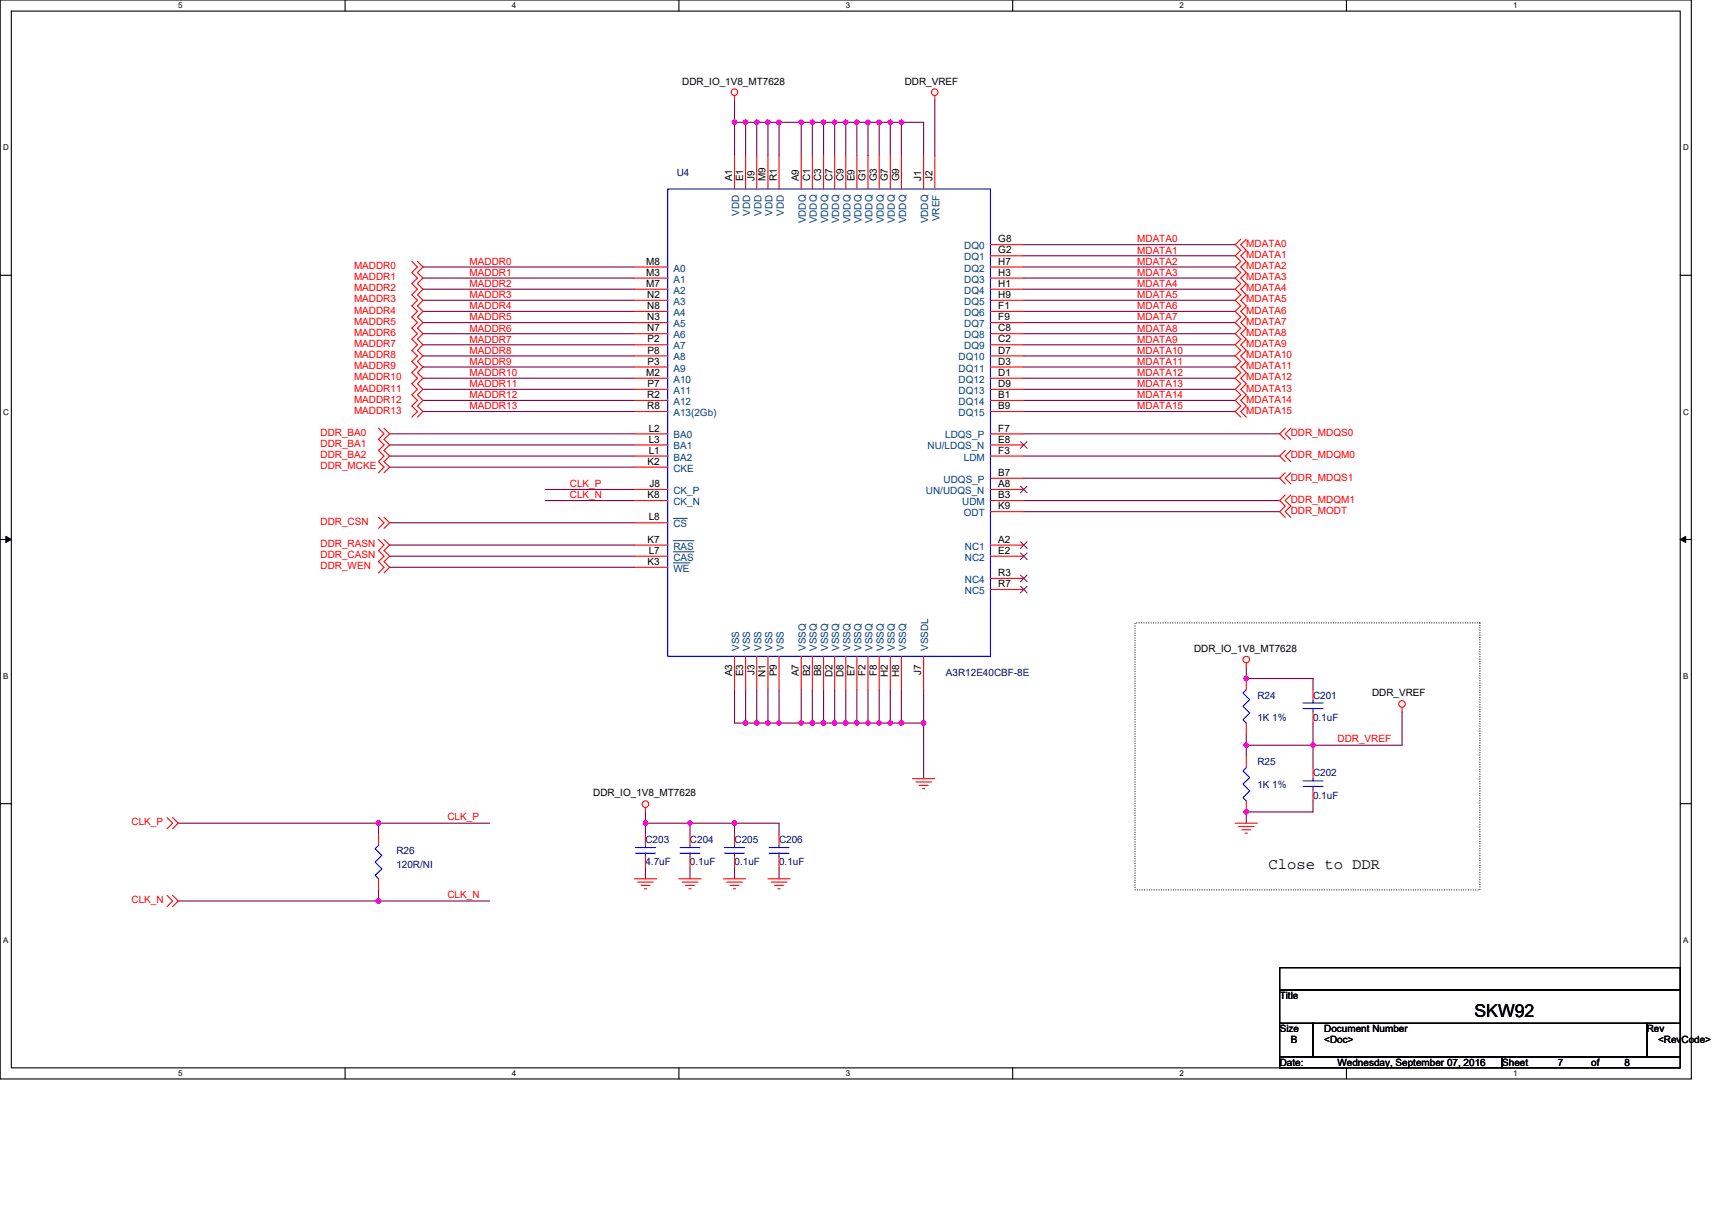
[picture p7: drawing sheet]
<svg xmlns="http://www.w3.org/2000/svg" width="297mm" height="210mm" viewBox="0 0 297 210" stroke-linecap="round" stroke-linejoin="round" font-family="sans-serif">
<path d="M0 0h293.5v187.2h-293.5zM2 1.9h289.5v183.4h-289.5z" fill="none" stroke="#000" stroke-width=".19"/>
<g fill="#fff">
<path d="M30.9 .2h.8v1.6h-.8z"/>
<path d="M30.9 185.5h.8v1.6h-.8z"/>
</g>
<path d="M59.9 0v1.9M59.9 185.3v1.9" fill="none" stroke="#000" stroke-width=".19"/>
<g fill="#fff">
<path d="M88.8 .2h.8v1.6h-.8z"/>
<path d="M88.8 185.5h.8v1.6h-.8z"/>
</g>
<path d="M117.8 0v1.9M117.8 185.3v1.9" fill="none" stroke="#000" stroke-width=".19"/>
<g fill="#fff">
<path d="M146.7 .2h.8v1.6h-.8z"/>
<path d="M146.7 185.5h.8v1.6h-.8z"/>
</g>
<path d="M175.7 0v1.9M175.7 185.3v1.9" fill="none" stroke="#000" stroke-width=".19"/>
<g fill="#fff">
<path d="M204.7 .2h.7v1.6h-.7z"/>
<path d="M204.7 185.5h.7v1.6h-.7z"/>
</g>
<path d="M233.6 0v1.9M233.6 185.3v1.9" fill="none" stroke="#000" stroke-width=".19"/>
<g fill="#fff">
<path d="M262.6 .2h.7v1.6h-.7z"/>
<path d="M262.6 185.5h.7v1.6h-.7z"/>
<path d="M.5 24.8h1v1.6h-1z"/>
<path d="M292 24.8h1v1.6h-1z"/>
<path d="M.5 70.7h1v1.5h-1z"/>
<path d="M292 70.7h1v1.5h-1z"/>
</g>
<path d="M0 47.8h2M291.5 47.8h2" fill="none" stroke="#000" stroke-width=".19"/>
<g fill="#fff">
<path d="M.5 116.5h.9v1.6h-.9z"/>
<path d="M292 116.5h.9v1.6h-.9z"/>
</g>
<path d="M0 93.6h2M291.5 93.6h2" fill="none" stroke="#000" stroke-width=".19"/>
<path d="M1 93.1l1 .5-1 .5zM291.5 93.6l1-.5v1z" fill="#000" stroke="#000" stroke-width=".17"/>
<g fill="#fff">
<path d="M.5 162.4h.9v1.5h-.9z"/>
<path d="M292 162.4h.9v1.5h-.9z"/>
</g>
<path d="M0 139.5h2M291.5 139.5h2M222 167.9h69.5v3.9h-69.5zM222 171.8h69.5v5.8h-69.5zM222 177.6h5.8v5.8h-5.8zM227.8 177.6h57.9v5.8h-57.9zM285.7 177.6h5.8v5.8h-5.8zM222 183.4h38.6v1.9h-38.6zM260.6 183.4h30.9v1.9h-30.9z" fill="none" stroke="#000" stroke-width=".19"/>
<path d="M196.9 108.1h59.9v46.3h-59.9z" fill="none" stroke="#000" stroke-width=".19" stroke-dasharray="0 .4"/>
<g fill="none" stroke="#800040" stroke-width=".19">
<path d="M127.4 17.4v3.8M162.2 17.4v9.6M127.4 21.2v5.8M127.4 21.2h2M129.4 21.2h1.9M129.4 21.2v5.8M131.3 21.2h1.9M131.3 21.2v5.8M133.2 21.2h2M133.2 21.2v5.8M135.2 21.2v5.8M135.2 21.2h3.8"/>
<path d="M139 21.2h1.9M139 21.2v5.8M140.9 21.2h2M140.9 21.2v5.8M142.9 21.2h1.9M142.9 21.2v5.8M144.8 21.2h1.9v5.8M144.8 21.2v5.8M146.7 21.2h2v5.8M148.7 21.2h1.9v5.8M150.6 21.2h1.9v5.8M152.5 21.2h2v5.8"/>
<path d="M154.5 21.2h1.9v5.8M156.4 21.2h3.8v5.8M73.4 46.3h36.7M73.4 48.3h36.7M73.4 50.2h36.7M73.4 52.1h36.7M73.4 54h36.7M73.4 56h36.7M73.4 57.9h36.7M73.4 59.8h36.7M177.6 42.5h36.7M177.6 44.4h36.7"/>
<path d="M177.6 46.3h36.7M177.6 48.3h36.7M177.6 50.2h36.7M177.6 52.1h36.7M177.6 54h36.7M177.6 56h36.7M177.6 57.9h36.7M177.6 59.8h36.7M67.6 79.1h42.5M67.6 77.2h42.5M67.6 75.3h42.5M73.4 61.8h36.7"/>
<path d="M73.4 63.7h36.7M73.4 65.6h36.7M73.4 67.6h36.7M73.4 69.5h36.7M73.4 71.4h36.7M177.6 61.8h36.7M177.6 63.7h36.7M177.6 65.6h36.7M177.6 67.6h36.7M177.6 69.5h36.7M177.6 71.4h36.7M177.6 75.3h44.4"/>
<path d="M177.6 79.1h44.4M67.6 98.4h42.5M67.6 96.5h42.5M67.6 94.6h42.5M67.6 90.7h42.5M67.6 81.1h42.5M94.6 86.9h15.5M94.6 84.9h15.5M177.6 83h44.4M177.6 86.9h44.4M177.6 88.8h44.4M127.4 119.7v5.8h2"/>
<path d="M129.4 119.7v5.8M131.3 119.7v5.8M133.2 119.7v5.8M135.2 119.7v5.8M139 119.7v5.8M140.9 119.7v5.8M142.9 119.7v5.8M144.8 119.7v5.8M146.7 119.7v5.8M148.7 119.7v5.8M150.6 119.7v5.8M152.5 119.7v5.8"/>
<path d="M154.5 119.7v5.8M156.4 119.7v5.8M160.2 119.7v5.8M216.2 115.8v2h11.6v1.9M129.4 125.5h1.9M131.3 125.5h1.9M133.2 125.5h2M135.2 125.5h3.8M139 125.5h1.9M140.9 125.5h2M142.9 125.5h1.9M144.8 125.5h1.9"/>
<path d="M146.7 125.5h2M148.7 125.5h1.9M150.6 125.5h1.9M152.5 125.5h2M154.5 125.5h1.9M156.4 125.5h3.8M160.2 125.5v9.6M216.2 129.3v2M216.2 127.4v1.9M216.2 129.3h11.6M227.8 139v1.9h-11.6v2M227.8 129.3v3.9"/>
<path d="M227.8 125.5v3.8M243.3 123.5v5.8h-15.5M30.9 142.9h34.8M30.9 156.4h34.8M65.7 142.9v1.9M65.7 154.4v2M65.7 142.9h19.3M65.7 156.4h19.3M112 142.9h7.7M112 150.6v1.9M112 142.9v1.9M112 140.9v2"/>
<path d="M119.7 142.9h7.7M119.7 150.6v1.9M119.7 142.9v1.9M127.4 150.6v1.9M127.4 142.9v1.9M127.4 142.9h7.8v1.9M135.2 150.6v1.9"/>
</g>
<g fill="#f0f" stroke="#f0f" stroke-width=".19">
<circle cx="160.3" cy="125.5" r=".38"/>
<circle cx="129.4" cy="125.5" r=".38"/>
<circle cx="131.3" cy="125.5" r=".38"/>
<circle cx="133.2" cy="125.5" r=".38"/>
<circle cx="135.2" cy="125.5" r=".38"/>
<circle cx="139" cy="125.5" r=".38"/>
<circle cx="140.9" cy="125.5" r=".38"/>
<circle cx="142.9" cy="125.5" r=".38"/>
<circle cx="144.8" cy="125.5" r=".38"/>
<circle cx="146.7" cy="125.5" r=".38"/>
<circle cx="148.7" cy="125.5" r=".38"/>
<circle cx="150.6" cy="125.5" r=".38"/>
<circle cx="154.5" cy="125.5" r=".38"/>
<circle cx="156.4" cy="125.5" r=".38"/>
<circle cx="65.7" cy="142.8" r=".38"/>
<circle cx="65.7" cy="156.3" r=".38"/>
<circle cx="152.5" cy="125.5" r=".38"/>
<circle cx="127.4" cy="142.8" r=".38"/>
<circle cx="112" cy="142.8" r=".38"/>
<circle cx="119.7" cy="142.8" r=".38"/>
<circle cx="216.2" cy="140.9" r=".38"/>
<circle cx="227.8" cy="129.3" r=".38"/>
<circle cx="216.2" cy="117.7" r=".38"/>
<circle cx="216.2" cy="129.3" r=".38"/>
<circle cx="156.4" cy="21.2" r=".38"/>
<circle cx="154.5" cy="21.2" r=".38"/>
<circle cx="152.5" cy="21.2" r=".38"/>
<circle cx="150.6" cy="21.2" r=".38"/>
<circle cx="148.7" cy="21.2" r=".38"/>
<circle cx="146.7" cy="21.2" r=".38"/>
<circle cx="144.8" cy="21.2" r=".38"/>
<circle cx="142.9" cy="21.2" r=".38"/>
<circle cx="140.9" cy="21.2" r=".38"/>
<circle cx="139" cy="21.2" r=".38"/>
<circle cx="135.2" cy="21.2" r=".38"/>
<circle cx="133.2" cy="21.2" r=".38"/>
<circle cx="131.3" cy="21.2" r=".38"/>
<circle cx="129.4" cy="21.2" r=".38"/>
<circle cx="127.4" cy="21.2" r=".38"/>
</g>
<g fill="none" stroke="#f00" stroke-width=".19">
<path d="M127.4 16.6v.8M162.2 16.6v.8M127.4 27v5.8M129.4 27v5.8M131.3 27v5.8M133.2 27v5.8M135.2 27v5.8M139 27v5.8M140.9 27v5.8M142.9 27v5.8M144.8 27v5.8M146.7 27v5.8"/>
<path d="M148.7 27v5.8M150.6 27v5.8M152.5 27v5.8M154.5 27v5.8M156.4 27v5.8M160.2 27v5.8M162.2 27v5.8M71.5 45.4l.9 .9-.9 1 .9 1-.9 .9 .9 1-.9 1 .9 .9-.9 1 .9 .9-.9 1 .9 1-.9 .9 .9 1-.9 1 .9 .9-.9 1 .9 1-.9 .9 .9 1-.9 1 .9 .9-.9 1 .9 1-.9 .9 .9 1-.9 1 .9 .9-.9 1M72.4 45.4l1 .9-1 1 1 1-1 .9 1 1-1 1 1 .9-1 1 1 .9-1 1 1 1-1 .9 1 1-1 1 1 .9-1 1 1 1-1 .9 1 1-1 1 1 .9-1 1 1 1-1 .9 1 1-1 1 1 .9-1 1M110.1 46.3h5.8M110.1 48.3h5.8M110.1 50.2h5.8"/>
<path d="M110.1 52.1h5.8M110.1 54h5.8M110.1 56h5.8M110.1 57.9h5.8M110.1 59.8h5.8M171.8 42.5h5.8M171.8 44.4h5.8M171.8 46.3h5.8M171.8 48.3h5.8M171.8 50.2h5.8M171.8 52.1h5.8M171.8 54h5.8"/>
<path d="M171.8 56h5.8M171.8 57.9h5.8M171.8 59.8h5.8M215.3 41.5l-1 1 1 .9-1 1 1 1-1 .9 1 1-1 1 1 .9-1 1 1 1-1 .9 1 1-1 .9 1 1-1 1 1 .9-1 1 1 1-1 .9 1 1-1 1 1 .9-1 1 1 1-1 .9 1 1-1 1 1 .9-1 1 1 1-1 .9 1 1M216.2 41.5l-.9 1 .9 .9-.9 1 .9 1-.9 .9 .9 1-.9 1 .9 .9-.9 1 .9 1-.9 .9 .9 1-.9 .9 .9 1-.9 1 .9 .9-.9 1 .9 1-.9 .9 .9 1-.9 1 .9 .9-.9 1 .9 1-.9 .9 .9 1-.9 1 .9 .9-.9 1 .9 1-.9 .9 .9 1M65.7 74.3l.9 1-.9 .9 .9 1-.9 1 .9 .9-.9 1 .9 1-.9 .9M66.6 74.3l1 1-1 .9 1 1-1 1 1 .9-1 1 1 1-1 .9M110.1 61.8h5.8M110.1 63.7h5.8M110.1 65.6h5.8M110.1 67.6h5.8M110.1 69.5h5.8"/>
<path d="M110.1 71.4h5.8M110.1 75.3h5.8M110.1 77.2h5.8M110.1 79.1h5.8M171.8 61.8h5.8M171.8 63.7h5.8M171.8 65.6h5.8M171.8 67.6h5.8M171.8 69.5h5.8M171.8 71.4h5.8M171.8 75.3h5.8M171.8 77.2h5.8"/>
<path d="M171.8 79.1h5.8M223 74.3l-1 1 1 .9M223 78.2l-1 .9 1 1M224 74.3l-1 1 1 .9M224 78.2l-1 .9 1 1M65.7 93.6l.9 1-.9 .9 .9 1-.9 1 .9 .9-.9 1M65.7 89.8l.9 .9-.9 1M66.6 93.6l1 1-1 .9 1 1-1 1 1 .9-1 1M66.6 89.8l1 .9-1 1M110.1 81.1h5.8M110.1 84.9h5.8M110.1 86.9h5.8"/>
<path d="M110.1 90.7h5.8M110.1 94.6h5.8M110.1 96.5h5.8M110.1 98.4h5.8M171.8 83h5.8M171.8 84.9h5.8M171.8 86.9h5.8M171.8 88.8h5.8M171.8 94.6h5.8M171.8 96.5h5.8M223 82l-1 1 1 1M223 85.9l-1 1 1 .9-1 1 1 1"/>
<path d="M224 82l-1 1 1 1M224 85.9l-1 1 1 .9-1 1 1 1M127.4 113.9v5.8M129.4 113.9v5.8M131.3 113.9v5.8M133.2 113.9v5.8M135.2 113.9v5.8M139 113.9v5.8M140.9 113.9v5.8M142.9 113.9v5.8M144.8 113.9v5.8M146.7 113.9v5.8"/>
<path d="M148.7 113.9v5.8M150.6 113.9v5.8M152.5 113.9v5.8M154.5 113.9v5.8M156.4 113.9v5.8M160.2 113.9v5.8M171.8 100.4h5.8M171.8 102.3h5.8M216.2 115v.8M216.2 117.8v1.9M227.8 119.7v1.9M158.3 135.1h3.9"/>
<path d="M158.9 135.7h2.7M159.5 136.3h1.5M160.1 136.9h.4M216.2 125.5v1.9M216.2 139v1.9M216.2 131.3v1.9M227.8 133.2v1.9M227.8 137.1v1.9M227.8 123.5v2M243.3 122.8v.7M29 141.9l.9 1-.9 .9M29 155.4l.9 1-.9 .9"/>
<path d="M29.9 141.9l1 1-1 .9M29.9 155.4l1 1-1 .9M65.7 152.5v1.9M65.7 144.8v1.9M110.1 152.5h3.8M110.7 153.1h2.6M111.2 153.6h1.6M111.8 154.2h.4M112 140.1v.8M112 144.8v1.9M112 148.6v2M117.8 152.5h3.8"/>
<path d="M118.4 153.1h2.7M119 153.6h1.5M119.5 154.2h.4M119.7 144.8v1.9M119.7 148.6v2M125.5 152.5h3.9M126.1 153.1h2.7M126.7 153.6h1.5M127.3 154.2h.3M127.4 144.8v1.9M127.4 148.6v2M133.2 152.5h3.9"/>
<path d="M133.8 153.1h2.7M134.4 153.6h1.5M135 154.2h.4M135.2 144.8v1.9M135.2 148.6v2M214.3 142.9h3.9M214.9 143.4h2.7M215.5 144h1.5M216 144.6h.4"/>
<circle cx="127.4" cy="16" r=".57"/>
<circle cx="162.2" cy="16" r=".57"/>
<circle cx="216.2" cy="114.5" r=".57"/>
<circle cx="112" cy="139.5" r=".57"/>
<circle cx="243.2" cy="122.2" r=".57"/>
</g>
<g fill="none" stroke="#00f" stroke-width=".19">
<path d="M115.9 32.8h55.9v81.1h-55.9zM216.2 119.7l-.5 .6 1.1 1.1-1.1 1.2 1.1 1.1-1.1 1.2 .5 .6M216.2 133.2l-.5 .6 1.1 1.1-1.1 1.2 1.1 1.1-1.1 1.2 .5 .6M226.1 136.5h3.4M226.1 135.5h3.4M226.1 123h3.4M226.1 122h3.4M227.8 135.1v.4M227.8 136.5v.6M227.8 121.6v.4M227.8 123v.5M65.7 146.7l-.6 .6 1.1 1.1-1.1 1.2 1.1 1.2-1.1 1.1 .6 .6"/>
<path d="M110.3 148.1h3.4M110.3 147.1h3.4M112 146.7v.4M112 148.1v.5M118 148.1h3.5M118 147.1h3.5M119.7 146.7v.4M119.7 148.1v.5M125.7 148.1h3.5M125.7 147.1h3.5M127.4 146.7v.4M127.4 148.1v.5"/>
<path d="M133.4 148.1h3.5M133.4 147.1h3.5M135.2 146.7v.4M135.2 148.1v.5"/>
</g>
<path d="M177.1 76.6l1.1 1.2M178.2 76.6l-1.2 1.2M177.1 84.4l1.1 1.1M177.1 94l1.1 1.2M177.1 95.9l1.1 1.2M177.1 99.8l1.1 1.2M178.2 84.4l-1.2 1.1M178.2 94l-1.2 1.2M178.2 95.9l-1.2 1.2M178.2 99.8l-1.2 1.2M177.1 101.7l1.1 1.2M178.2 101.7l-1.2 1.2" fill="none" stroke="#804000" stroke-width=".17"/>
<path d="M116.8 90h2.4M116.8 93.8h3.6M116.8 95.8h3.6M116.8 97.7h2.9" fill="none" stroke="#004080" stroke-width=".17"/>
<text font-size="3.1" x="255.8" y="176.5">SKW92</text>
<text font-size="2.7" x="220.1" y="150.8">Close to DDR</text>
<g font-size="1.7">
<text x="118.4" y="14.7">DDR_IO_1V8_MT7628</text>
<text x="157" y="14.7">DDR_VREF</text>
<text x="127" y="31.5" transform="rotate(-90 127 31.5)">A1</text>
<text x="129" y="31.5" transform="rotate(-90 129 31.5)">E1</text>
<text x="130.9" y="31.5" transform="rotate(-90 130.9 31.5)">J9</text>
<text x="132.8" y="31.5" transform="rotate(-90 132.8 31.5)">M9</text>
<text x="134.8" y="31.5" transform="rotate(-90 134.8 31.5)">R1</text>
<text x="138.6" y="31.5" transform="rotate(-90 138.6 31.5)">A9</text>
<text x="140.5" y="31.5" transform="rotate(-90 140.5 31.5)">C1</text>
<text x="142.5" y="31.5" transform="rotate(-90 142.5 31.5)">C3</text>
<text x="144.4" y="31.5" transform="rotate(-90 144.4 31.5)">C7</text>
<text x="146.3" y="31.5" transform="rotate(-90 146.3 31.5)">C9</text>
<text x="148.3" y="31.5" transform="rotate(-90 148.3 31.5)">E9</text>
<text x="150.2" y="31.5" transform="rotate(-90 150.2 31.5)">G1</text>
<text x="152.1" y="31.5" transform="rotate(-90 152.1 31.5)">G3</text>
<text x="154.1" y="31.5" transform="rotate(-90 154.1 31.5)">G7</text>
<text x="156" y="31.5" transform="rotate(-90 156 31.5)">G9</text>
<text x="159.8" y="31.5" transform="rotate(-90 159.8 31.5)">J1</text>
<text x="161.8" y="31.5" transform="rotate(-90 161.8 31.5)">J2</text>
<text x="112.1" y="45.9">M8</text>
<text x="112.1" y="47.9">M3</text>
<text x="173.2" y="42.1">G8</text>
<text x="173.2" y="44">G2</text>
<text x="173.2" y="45.9">H7</text>
<text x="173.2" y="47.9">H3</text>
<text x="112.1" y="49.8">M7</text>
<text x="112.3" y="51.7">N2</text>
<text x="112.3" y="53.6">N8</text>
<text x="173.2" y="49.8">H1</text>
<text x="173.2" y="51.7">H9</text>
<text x="173.2" y="53.6">F1</text>
<text x="112.3" y="55.6">N3</text>
<text x="112.3" y="57.5">N7</text>
<text x="112.4" y="59.4">P2</text>
<text x="173.2" y="55.6">F9</text>
<text x="173.2" y="57.5">C8</text>
<text x="173.2" y="59.4">C2</text>
<text x="112.1" y="65.2">M2</text>
<text x="112.4" y="61.4">P8</text>
<text x="112.4" y="63.3">P3</text>
<text x="173.2" y="61.4">D7</text>
<text x="173.2" y="63.3">D3</text>
<text x="173.2" y="65.2">D1</text>
<text x="112.3" y="69.1">R2</text>
<text x="112.3" y="71">R8</text>
<text x="112.4" y="67.2">P7</text>
<text x="173.2" y="67.2">D9</text>
<text x="173.2" y="69.1">B1</text>
<text x="173.2" y="71">B9</text>
<text x="112.6" y="74.9">L2</text>
<text x="112.6" y="76.8">L3</text>
<text x="173.2" y="74.9">F7</text>
<text x="173.2" y="76.8">E8</text>
<text x="112.4" y="80.7">K2</text>
<text x="112.6" y="78.7">L1</text>
<text x="173.2" y="82.6">B7</text>
<text x="173.2" y="78.7">F3</text>
<text x="112.4" y="86.5">K8</text>
<text x="112.7" y="84.5">J8</text>
<text x="173.2" y="88.4">K9</text>
<text x="173.2" y="86.5">B3</text>
<text x="173.2" y="84.5">A8</text>
<text x="112.4" y="94.2">K7</text>
<text x="112.6" y="90.3">L8</text>
<text x="173.2" y="94.2">A2</text>
<text x="112.4" y="98">K3</text>
<text x="112.6" y="96.1">L7</text>
<text x="173.2" y="96.1">E2</text>
<text x="173.2" y="100">R3</text>
<text x="173.2" y="101.9">R7</text>
<text x="207.2" y="113.1">DDR_IO_1V8_MT7628</text>
<text x="127" y="117.3" transform="rotate(-90 127 117.3)">A3</text>
<text x="129" y="117.3" transform="rotate(-90 129 117.3)">E3</text>
<text x="130.9" y="117.1" transform="rotate(-90 130.9 117.1)">J3</text>
<text x="132.8" y="117.5" transform="rotate(-90 132.8 117.5)">N1</text>
<text x="134.8" y="117.3" transform="rotate(-90 134.8 117.3)">P9</text>
<text x="138.6" y="117.3" transform="rotate(-90 138.6 117.3)">A7</text>
<text x="140.5" y="117.3" transform="rotate(-90 140.5 117.3)">B2</text>
<text x="142.5" y="117.3" transform="rotate(-90 142.5 117.3)">B8</text>
<text x="144.4" y="117.5" transform="rotate(-90 144.4 117.5)">D2</text>
<text x="146.3" y="117.5" transform="rotate(-90 146.3 117.5)">D8</text>
<text x="148.3" y="117.3" transform="rotate(-90 148.3 117.3)">E7</text>
<text x="150.2" y="117.3" transform="rotate(-90 150.2 117.3)">F2</text>
<text x="152.1" y="117.3" transform="rotate(-90 152.1 117.3)">F8</text>
<text x="154.1" y="117.5" transform="rotate(-90 154.1 117.5)">H2</text>
<text x="156" y="117.5" transform="rotate(-90 156 117.5)">H8</text>
<text x="159.8" y="117.1" transform="rotate(-90 159.8 117.1)">J7</text>
<text x="238.1" y="120.8">DDR_VREF</text>
<text x="102.9" y="138.2">DDR_IO_1V8_MT7628</text>
<text x="222" y="173.4">Title</text>
<text x="222" y="179.1">Size</text>
<text x="229.8" y="179.1">Document Number</text>
<text x="285.7" y="179.1">Rev</text>
<text x="222" y="184.9">Date:</text>
<text x="224" y="181.1">B</text>
<text x="229.8" y="181.1">&lt;Doc&gt;</text>
<text x="232.1" y="184.9">Wednesday, September 07, 2016</text>
<text x="260.6" y="184.9">Sheet</text>
<text x="270.3" y="184.9">7</text>
<text x="276.1" y="184.9">of</text>
<text x="281.9" y="184.9">8</text>
<text x="287.7" y="181.1">&lt;RevCode&gt;</text>
</g>
<g font-size="1.7" fill="#000080">
<text x="117.4" y="30.5">U4</text>
<text x="164.1" y="117.4">A3R12E40CBF-8E</text>
<text x="218.2" y="121.2">R24</text>
<text x="218.2" y="125.1">1K 1%</text>
<text x="227.8" y="121.2">C201</text>
<text x="227.8" y="125.1">0.1uF</text>
<text x="218.2" y="132.8">R25</text>
<text x="218.2" y="136.7">1K 1%</text>
<text x="227.8" y="134.7">C202</text>
<text x="227.8" y="138.6">0.1uF</text>
<text x="68.8" y="148.3">R26</text>
<text x="112" y="146.3">C203</text>
<text x="119.7" y="146.3">C204</text>
<text x="127.4" y="146.3">C205</text>
<text x="135.2" y="146.3">C206</text>
<text x="68.8" y="150.6">120R/NI</text>
<text x="112" y="150.2">4.7uF</text>
<text x="119.7" y="150.2">0.1uF</text>
<text x="127.4" y="150.2">0.1uF</text>
<text x="135.2" y="150.2">0.1uF</text>
</g>
<g font-size="1.7" fill="#004080">
<text x="128.2" y="37.4" transform="rotate(-90 128.2 37.4)">VDD</text>
<text x="130.2" y="37.4" transform="rotate(-90 130.2 37.4)">VDD</text>
<text x="132.1" y="37.4" transform="rotate(-90 132.1 37.4)">VDD</text>
<text x="134" y="37.4" transform="rotate(-90 134 37.4)">VDD</text>
<text x="136" y="37.4" transform="rotate(-90 136 37.4)">VDD</text>
<text x="139.8" y="38.8" transform="rotate(-90 139.8 38.8)">VDDQ</text>
<text x="141.7" y="38.8" transform="rotate(-90 141.7 38.8)">VDDQ</text>
<text x="143.7" y="38.8" transform="rotate(-90 143.7 38.8)">VDDQ</text>
<text x="145.6" y="38.8" transform="rotate(-90 145.6 38.8)">VDDQ</text>
<text x="147.5" y="38.8" transform="rotate(-90 147.5 38.8)">VDDQ</text>
<text x="149.5" y="38.8" transform="rotate(-90 149.5 38.8)">VDDQ</text>
<text x="151.4" y="38.8" transform="rotate(-90 151.4 38.8)">VDDQ</text>
<text x="153.3" y="38.8" transform="rotate(-90 153.3 38.8)">VDDQ</text>
<text x="155.3" y="38.8" transform="rotate(-90 155.3 38.8)">VDDQ</text>
<text x="157.2" y="38.8" transform="rotate(-90 157.2 38.8)">VDDQ</text>
<text x="161.1" y="38.8" transform="rotate(-90 161.1 38.8)">VDDQ</text>
<text x="163" y="38.4" transform="rotate(-90 163 38.4)">VREF</text>
<text x="116.8" y="47.1">A0</text>
<text x="167.3" y="43.2">DQ0</text>
<text x="167.3" y="45.2">DQ1</text>
<text x="167.3" y="47.1">DQ2</text>
<text x="116.8" y="49">A1</text>
<text x="116.8" y="51">A2</text>
<text x="116.8" y="52.9">A3</text>
<text x="167.3" y="49">DQ3</text>
<text x="167.3" y="51">DQ4</text>
<text x="167.3" y="52.9">DQ5</text>
<text x="116.8" y="54.8">A4</text>
<text x="116.8" y="56.8">A5</text>
<text x="116.8" y="58.7">A6</text>
<text x="167.3" y="54.8">DQ6</text>
<text x="167.3" y="56.8">DQ7</text>
<text x="167.3" y="58.7">DQ8</text>
<text x="116.8" y="60.6">A7</text>
<text x="116.8" y="62.5">A8</text>
<text x="116.8" y="64.5">A9</text>
<text x="166.3" y="62.5">DQ10</text>
<text x="166.3" y="64.5">DQ11</text>
<text x="167.3" y="60.6">DQ9</text>
<text x="116.8" y="66.4">A10</text>
<text x="116.8" y="68.3">A11</text>
<text x="116.8" y="70.3">A12</text>
<text x="166.3" y="66.4">DQ12</text>
<text x="166.3" y="68.3">DQ13</text>
<text x="166.3" y="70.3">DQ14</text>
<text x="116.8" y="72.2">A13(2Gb)</text>
<text x="116.8" y="76.1">BA0</text>
<text x="116.8" y="78">BA1</text>
<text x="160.9" y="78">NU/LDQS_N</text>
<text x="164" y="76.1">LDQS_P</text>
<text x="166.3" y="72.2">DQ15</text>
<text x="116.8" y="79.9">BA2</text>
<text x="116.8" y="81.9">CKE</text>
<text x="163.7" y="83.8">UDQS_P</text>
<text x="167.2" y="79.9">LDM</text>
<text x="116.8" y="85.7">CK_P</text>
<text x="116.8" y="87.7">CK_N</text>
<text x="160.7" y="85.7">UN/UDQS_N</text>
<text x="167" y="87.7">UDM</text>
<text x="167.2" y="89.6">ODT</text>
<text x="116.8" y="91.5">CS</text>
<text x="116.8" y="95.4">RAS</text>
<text x="167.4" y="95.4">NC1</text>
<text x="116.8" y="97.3">CAS</text>
<text x="116.8" y="99.2">WE</text>
<text x="167.4" y="97.3">NC2</text>
<text x="167.4" y="101.2">NC4</text>
<text x="167.4" y="103.1">NC5</text>
<text x="128.2" y="112.9" transform="rotate(-90 128.2 112.9)">VSS</text>
<text x="130.2" y="112.9" transform="rotate(-90 130.2 112.9)">VSS</text>
<text x="132.1" y="112.9" transform="rotate(-90 132.1 112.9)">VSS</text>
<text x="134" y="112.9" transform="rotate(-90 134 112.9)">VSS</text>
<text x="136" y="112.9" transform="rotate(-90 136 112.9)">VSS</text>
<text x="139.8" y="112.9" transform="rotate(-90 139.8 112.9)">VSSQ</text>
<text x="141.7" y="112.9" transform="rotate(-90 141.7 112.9)">VSSQ</text>
<text x="143.7" y="112.9" transform="rotate(-90 143.7 112.9)">VSSQ</text>
<text x="145.6" y="112.9" transform="rotate(-90 145.6 112.9)">VSSQ</text>
<text x="147.5" y="112.9" transform="rotate(-90 147.5 112.9)">VSSQ</text>
<text x="149.5" y="112.9" transform="rotate(-90 149.5 112.9)">VSSQ</text>
<text x="151.4" y="112.9" transform="rotate(-90 151.4 112.9)">VSSQ</text>
<text x="153.3" y="112.9" transform="rotate(-90 153.3 112.9)">VSSQ</text>
<text x="155.3" y="112.9" transform="rotate(-90 155.3 112.9)">VSSQ</text>
<text x="157.2" y="112.9" transform="rotate(-90 157.2 112.9)">VSSQ</text>
<text x="161.1" y="112.9" transform="rotate(-90 161.1 112.9)">VSSDL</text>
</g>
<g font-size="1.7" fill="#f00">
<text x="61.4" y="46.7">MADDR0</text>
<text x="81.5" y="46">MADDR0</text>
<text x="81.5" y="47.9">MADDR1</text>
<text x="197.3" y="42.1">MDATA0</text>
<text x="197.3" y="44">MDATA1</text>
<text x="197.3" y="46">MDATA2</text>
<text x="197.3" y="47.9">MDATA3</text>
<text x="216.2" y="42.8">MDATA0</text>
<text x="216.2" y="44.8">MDATA1</text>
<text x="216.2" y="46.7">MDATA2</text>
<text x="61.4" y="48.6">MADDR1</text>
<text x="61.4" y="50.6">MADDR2</text>
<text x="61.4" y="52.5">MADDR3</text>
<text x="81.5" y="49.8">MADDR2</text>
<text x="81.5" y="51.7">MADDR3</text>
<text x="81.5" y="53.7">MADDR4</text>
<text x="197.3" y="49.8">MDATA4</text>
<text x="197.3" y="51.7">MDATA5</text>
<text x="197.3" y="53.7">MDATA6</text>
<text x="216.2" y="48.6">MDATA3</text>
<text x="216.2" y="50.6">MDATA4</text>
<text x="216.2" y="52.5">MDATA5</text>
<text x="61.4" y="54.4">MADDR4</text>
<text x="61.4" y="56.4">MADDR5</text>
<text x="61.4" y="58.3">MADDR6</text>
<text x="81.5" y="55.6">MADDR5</text>
<text x="81.5" y="57.5">MADDR6</text>
<text x="81.5" y="59.5">MADDR7</text>
<text x="197.3" y="55.6">MDATA7</text>
<text x="197.3" y="57.5">MDATA8</text>
<text x="197.3" y="59.5">MDATA9</text>
<text x="216.2" y="54.4">MDATA6</text>
<text x="216.2" y="56.4">MDATA7</text>
<text x="216.2" y="58.3">MDATA8</text>
<text x="61.4" y="60.2">MADDR7</text>
<text x="61.4" y="62.1">MADDR8</text>
<text x="61.4" y="64.1">MADDR9</text>
<text x="81.5" y="61.4">MADDR8</text>
<text x="81.5" y="63.3">MADDR9</text>
<text x="81.5" y="65.3">MADDR10</text>
<text x="197.3" y="61.4">MDATA10</text>
<text x="197.3" y="63.3">MDATA11</text>
<text x="197.3" y="65.3">MDATA12</text>
<text x="216.2" y="60.2">MDATA9</text>
<text x="216.2" y="62.1">MDATA10</text>
<text x="216.2" y="64.1">MDATA11</text>
<text x="61.4" y="66">MADDR10</text>
<text x="61.4" y="67.9">MADDR11</text>
<text x="61.4" y="69.9">MADDR12</text>
<text x="61.4" y="71.8">MADDR13</text>
<text x="81.5" y="67.2">MADDR11</text>
<text x="81.5" y="69.1">MADDR12</text>
<text x="81.5" y="71">MADDR13</text>
<text x="197.3" y="67.2">MDATA13</text>
<text x="197.3" y="69.1">MDATA14</text>
<text x="197.3" y="71">MDATA15</text>
<text x="216.2" y="66">MDATA12</text>
<text x="216.2" y="67.9">MDATA13</text>
<text x="216.2" y="69.9">MDATA14</text>
<text x="216.2" y="71.8">MDATA15</text>
<text x="55.6" y="77.6">DDR_BA1</text>
<text x="55.6" y="75.7">DDR_BA0</text>
<text x="224" y="75.7">DDR_MDQS0</text>
<text x="55.6" y="81.4">DDR_MCKE</text>
<text x="55.6" y="79.5">DDR_BA2</text>
<text x="224" y="79.5">DDR_MDQM0</text>
<text x="224" y="83.4">DDR_MDQS1</text>
<text x="98.9" y="86.4">CLK_N</text>
<text x="98.9" y="84.5">CLK_P</text>
<text x="224" y="87.2">DDR_MDQM1</text>
<text x="224" y="89.2">DDR_MODT</text>
<text x="55.6" y="95">DDR_RASN</text>
<text x="55.6" y="91.1">DDR_CSN</text>
<text x="55.6" y="98.8">DDR_WEN</text>
<text x="55.6" y="96.9">DDR_CASN</text>
<text x="232.1" y="128.8">DDR_VREF</text>
<text x="22.8" y="143.2">CLK_P</text>
<text x="77.6" y="142.4">CLK_P</text>
<text x="77.6" y="155.9">CLK_N</text>
<text x="22.8" y="156.7">CLK_N</text>
</g>
<g font-size="1.4">
<text x="30.9" y="1.5">5</text>
<text x="88.8" y="1.5">4</text>
<text x="146.7" y="1.5">3</text>
<text x="204.7" y="1.5">2</text>
<text x="262.6" y="1.5">1</text>
<text x=".5" y="26.1">D</text>
<text x="292" y="26.1">D</text>
<text x=".5" y="71.9">C</text>
<text x="292" y="71.9">C</text>
<text x=".5" y="117.8">B</text>
<text x="292" y="117.8">B</text>
<text x=".5" y="163.6">A</text>
<text x="292" y="163.6">A</text>
<text x="30.9" y="186.8">5</text>
<text x="88.8" y="186.8">4</text>
<text x="146.7" y="186.8">3</text>
<text x="204.7" y="186.8">2</text>
<text x="262.6" y="186.8">1</text>
</g>
</svg>
